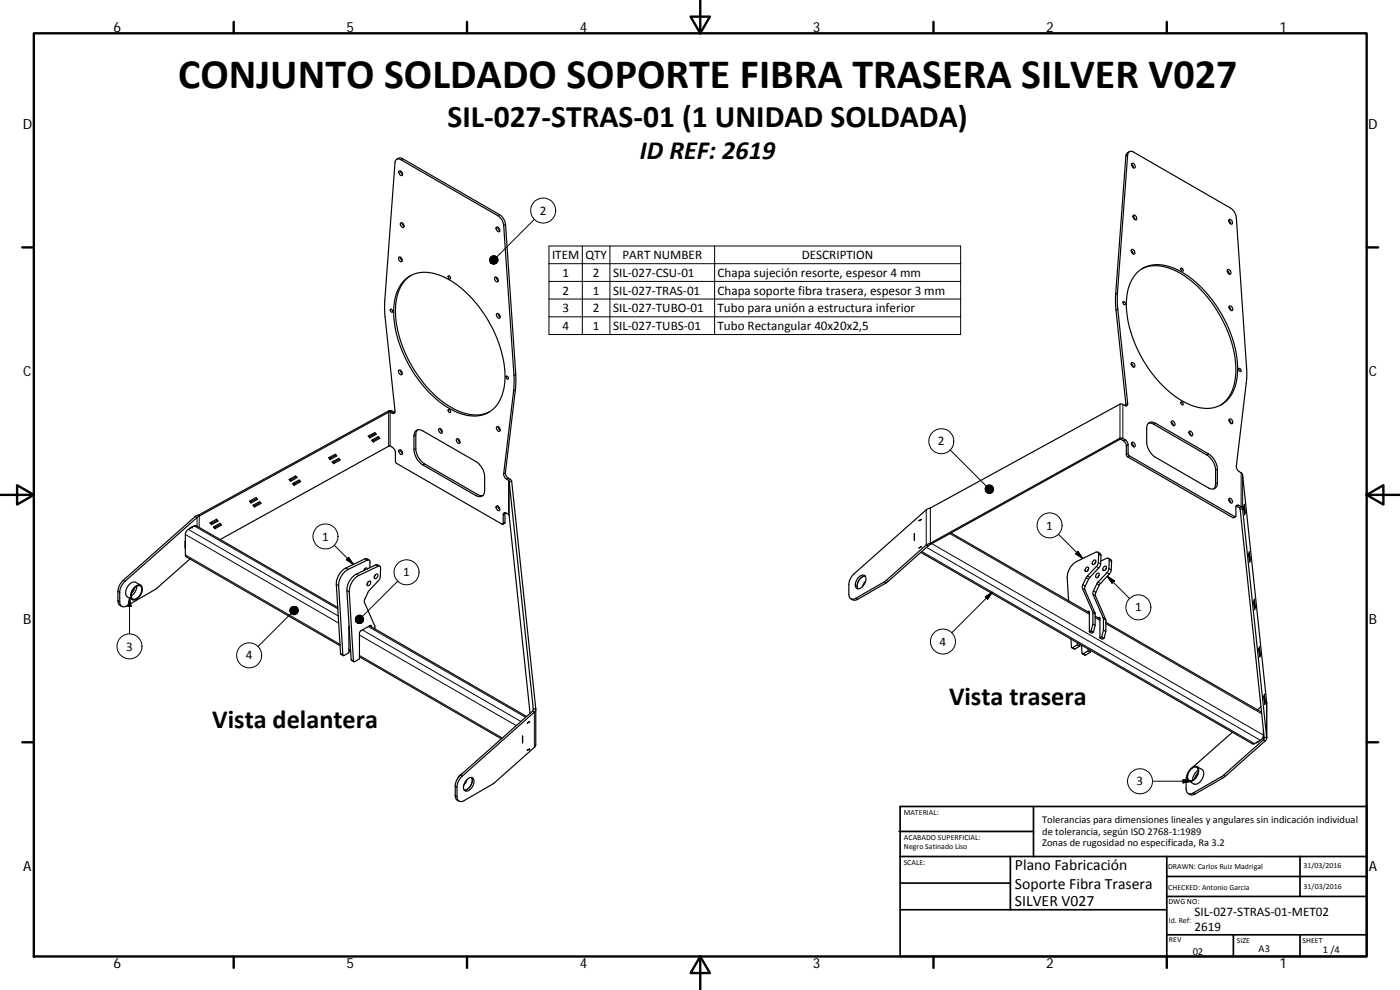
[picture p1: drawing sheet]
<svg xmlns="http://www.w3.org/2000/svg" width="420mm" height="297mm" viewBox="0 0 420 297" stroke-linecap="round" stroke-linejoin="round" font-family="sans-serif">
<g fill="none" stroke="#000" stroke-width=".36">
<path d="M119.1 47.8l.8-.4 .7 .1 29.3 16.9a4.1 4.1 0 0 1 1.8 2.9l3.1 46.9-.1 2.8-3 24.8a2.27 2.27 0 0 0 1.6 2.2l.3 .5h-.8l-.1-.3a2.22 2.22 0 0 1-1.5-1.6l2.9-25.3 .2-3.7-3.1-46a3.8 3.8 0 0 0-1.8-2.9l-29.1-16.8a1.06 1.06 0 0 0-1.2-.1 1.06 1.06 0 0 0-.6 1l-3.1 43.3 3.1 31.2a.56 .56 0 0 1-.2 .7 .56 .56 0 0 1-.6 0l-.6-.4-.5 .1M119.8 51.4a.84 .84 0 0 1 .8 .3 .84 .84 0 0 1 0 1 1.06 1.06 0 0 1-.8-1.3zM120.2 51.3l.2 .7 .4 .3M338.9 45.5l-.8 .6-.2 .7-3.1 42.4 .1 3.8 3 28.8M339.6 49.3l.4 .4 .2 .7M339.7 49.1a.77 .77 0 0 1 .9 .4 .77 .77 0 0 1-.3 .9h-.1a1.1 1.1 0 0 1-.5-1.3zM119.8 77.1a.81 .81 0 0 1 .8 .5 .81 .81 0 0 1-.2 .9 .96 .96 0 0 1-.6-1.4zM120.1 77.2l.3 .8 .3 .2M120.3 66.8a.8 .8 0 0 1 .8 .5 .8 .8 0 0 1-.2 1 .98 .98 0 0 1-.6-1.5zM120.7 66.9l.1 .5 .5 .5M149 68.2a.75 .75 0 0 1 .8 .4 .75 .75 0 0 1-.2 .9 1.09 1.09 0 0 1-.6-1.3zM149.4 68.1l.6 1.1"/>
<path d="M339.5 75.2l.5 .5 .1 .5M339.7 74.8a.91 .91 0 0 1 .7 1.4 .93 .93 0 0 1-.7-1.4zM340 64.9l.5 .5 .1 .5M340.1 64.6a.76 .76 0 0 1 .9 .4 .76 .76 0 0 1-.2 1 1.07 1.07 0 0 1-.7-1.4zM368.8 66.2l.6 1M368.9 65.8a.87 .87 0 0 1 .8 .5 .87 .87 0 0 1-.1 .9 .95 .95 0 0 1-.7-1.4zM117.2 92.8a.52 .52 0 0 1 .5 .3 .52 .52 0 0 1-.1 .6 .65 .65 0 0 1-.4-.9zM121.7 83.8a10.1 10.1 0 0 1 11.5-.7 35.1 35.1 0 0 1 16.3 19.2 24.3 24.3 0 0 1 1 16.7 8.8 8.8 0 0 1-11.4 5.4 29.5 29.5 0 0 1-15.8-13.8 31 31 0 0 1-4.8-20.7 11 11 0 0 1 3.2-6.1zM123.3 82.7a11.9 11.9 0 0 0-4.6 10.6 37 37 0 0 0 16.7 28.9 12.1 12.1 0 0 0 11.5 1.4M134.6 82.8a.45 .45 0 0 1 .6 .2 .45 .45 0 0 1-.3 .6l-.4-.5zM148.5 83.2a.77 .77 0 0 1 .9 .4 .77 .77 0 0 1-.2 1 1.1 1.1 0 0 1-.7-1.4zM149 83.2l.6 1"/>
<path d="M149.1 94.1a.83 .83 0 0 1 .9 .4 .83 .83 0 0 1-.1 1 1.04 1.04 0 0 1-.8-1.4zM149.5 94.1l.1 .5 .5 .5M337 90.6a.49 .49 0 0 1 .6 .2 .49 .49 0 0 1-.1 .6l-.3-.2zM341.5 81.5a10.1 10.1 0 0 1 11.5-.7 34.9 34.9 0 0 1 16.3 19.3 23.2 23.2 0 0 1 .8 17.4 8.8 8.8 0 0 1-11.2 4.6 29.7 29.7 0 0 1-15.7-13.8 31.1 31.1 0 0 1-4.8-20.6 11.2 11.2 0 0 1 3.1-6.2zM342.7 80.7a11.9 11.9 0 0 1 11.5 1.3 36.6 36.6 0 0 1 16.7 29.9 11.7 11.7 0 0 1-4.6 9.7M354.4 80.5a.52 .52 0 0 1 .6 .3 .52 .52 0 0 1-.1 .6 .65 .65 0 0 1-.5-.9zM368.3 81.2l.5 .5 .1 .5M368.4 81a.77 .77 0 0 1 .9 .4 .77 .77 0 0 1-.2 .9 1.13 1.13 0 0 1-.7-1.3zM368.9 92.1l.6 1.1M368.9 91.9a.77 .77 0 0 1 .9 .3 .77 .77 0 0 1-.2 1 1.08 1.08 0 0 1-.7-1.3zM119.7 111.1a.76 .76 0 0 1 .9 .4 .76 .76 0 0 1-.2 1 1.07 1.07 0 0 1-.7-1.4zM120.1 111.1l.3 .8 .3 .2"/>
<path d="M151.9 112.8a.55 .55 0 0 1 .6 .3 .55 .55 0 0 1-.1 .7 .67 .67 0 0 1-.5-1zM339.5 109.1l.4 .4 .2 .6M339.6 108.8a.75 .75 0 0 1 .9 .4 .75 .75 0 0 1-.3 1 1.09 1.09 0 0 1-.6-1.4zM371.8 110.6a.47 .47 0 0 1 .6 .2 .47 .47 0 0 1-.3 .6l-.3-.5zM98.6 137.4l2-1.1 .5 .5-2 1.1zM98.9 137.2l.3 .3M99.2 137.5l-.1 .4M99.7 138.6l2-1.1 .4 .5-2 1.1zM100 138.4l.2 .3M100.2 138.7l-.1 .4M100.8 136.5l-1.6 1M101.9 137.8l-1.7 .9"/>
<path d="M110.5 130.9l2-1.1 .4 .5-1.9 1.1zM110.8 130.7l.3 .3M111.1 131l-.1 .4M111.5 132.1l2-1.1 .5 .5-2 1.1zM111.9 131.9l.2 .3M112.1 132.2l-.1 .4M112.7 130l-1.6 1M113.8 131.3l-1.7 .9M116.6 123.7l-56.8 31.1M116.7 123.2l-.1 .5M116.7 123.2h.7l1.1 .6M116.7 123.2l-56.9 31.2"/>
<path d="M119.8 135a.77 .77 0 0 1 .9 .4 .77 .77 0 0 1-.3 1 1.12 1.12 0 0 1-.6-1.4zM120.2 135l.2 .7 .4 .3M124.7 129.3a1.66 1.66 0 0 1 2.2 0l16.2 9.4a5.8 5.8 0 0 1 2.3 4.4v4a1.62 1.62 0 0 1-.7 1.7 1.62 1.62 0 0 1-1.9-.1l-15.9-9.2a5.8 5.8 0 0 1-2.7-4.6v-4.1zM125.3 129l-.5 .9v4.7a5.9 5.9 0 0 0 2.6 4.6l16 9.2 1.5 .3M131.7 128.7a.77 .77 0 0 1 .9 .4 .77 .77 0 0 1-.2 .9 1.1 1.1 0 0 1-.7-1.3zM132.2 128.6l.2 .7 .4 .4M134.6 122.9a.55 .55 0 0 1 .5 .3 .55 .55 0 0 1-.1 .6 .68 .68 0 0 1-.4-.9zM137 131.7a.78 .78 0 0 1 .9 .4 .78 .78 0 0 1-.2 1 1.09 1.09 0 0 1-.7-1.4zM137.5 131.7l.1 .5 .5 .5M149.1 128.1a.77 .77 0 0 1 .9 .4 .77 .77 0 0 1-.3 .9h-.1a1.13 1.13 0 0 1-.5-1.3zM149.5 128l.1 .5 .5 .6M336 131.9l-56.9 31.5"/>
<path d="M336 131.9l.5-.1 .7 .4 .7 .9 .1 3.3 .4 .7 31.6 18.2 .8-.3M336.1 131.5l-56.9 31.5M336.1 131.5l.9 .1 1.3 1 .2 .7v2.8l.4 .7 31.8 18.3 .2-.3v-2.6a.54 .54 0 0 1 .3-.6 .54 .54 0 0 1 .6 0l.9 .6 .2 .5M336.1 131.5l-.1 .4M339.6 133l.5 .5 .1 .5M339.7 132.8a.77 .77 0 0 1 .9 .4 .77 .77 0 0 1-.3 .9l-.1-.1a1.07 1.07 0 0 1-.5-1.2zM344.6 127.1a1.68 1.68 0 0 1 2.2-.1l15.9 9.2a5.9 5.9 0 0 1 2.6 4.6v4a1.64 1.64 0 0 1-.7 1.8 1.64 1.64 0 0 1-1.9-.2l-15.9-9.2a5.8 5.8 0 0 1-2.7-4.6v-4.4zM344.6 127h.8l.9 .3 15.9 9.2a5.8 5.8 0 0 1 2.6 4.6v4.4l-.5 1.2M351.5 126.6l.4 .4 .2 .7M351.7 126.3a.81 .81 0 0 1 .8 .5 .81 .81 0 0 1-.2 .9 1.01 1.01 0 0 1-.6-1.4zM354.4 120.6a.47 .47 0 0 1 .6 .3 .47 .47 0 0 1-.2 .6l-.4-.5zM356.8 129.7l.6 1"/>
<path d="M357 129.3a.89 .89 0 0 1 .8 .5 .89 .89 0 0 1-.1 1 .96 .96 0 0 1-.7-1.5zM368.9 126l.4 .6 .2 .5M368.9 125.8a.77 .77 0 0 1 .9 .4 .77 .77 0 0 1-.2 .9 1.1 1.1 0 0 1-.7-1.3zM57 158.5l.7-.4zM58.6 155l.5 .3M58.6 155l-21.6 19.1a4.7 4.7 0 0 0-1.6 3.3l.1 3.5 .3 .6 .8 .4M59.1 155.3l-21.9 19.4a4.5 4.5 0 0 0-1.3 3v2.9a1.31 1.31 0 0 0 .6 1.3 1.31 1.31 0 0 0 1.5-.1l8.9-5.1 10.1-9M59.8 154.8l-.7 .5M59.8 154.4l-1.2 .6M59.8 154.4v.4M63 156.9l2-1.1 .4 .5-1.9 1.1zM63.3 156.7l.2 .3"/>
<path d="M63.5 157v.4M64 158.1l2-1.1 .5 .5-2 1.1zM64.4 157.9l.2 .3M64.6 158.2l-.1 .4M65.2 156.1l-1.7 .9M66.3 157.3l-1.7 .9M74.9 150.4l1.9-1.1 .5 .5-2 1.1zM75.2 150.2l.2 .3M75.4 150.5l-.1 .4M75.9 151.6l2-1.1 .4 .5-1.9 1.1zM76.2 151.4l.3 .3M76.5 151.7l-.1 .4"/>
<path d="M77.1 149.6l-1.7 .9M78.1 150.8l-1.6 .9M86.8 143.9l1.9-1.1 .5 .5-2 1.1zM87.1 143.7l.2 .3M87.3 144l-.1 .4M87.8 145.1l2-1.1 .4 .5-1.9 1.1zM88.1 144.9l.3 .3M88.4 145.2l-.1 .4M89 143l-1.7 1M90 144.3l-1.6 .9M149 151.9a.75 .75 0 0 1 .8 .4 .75 .75 0 0 1-.2 .9h-.1a1.09 1.09 0 0 1-.5-1.3zM149.4 151.8l.2 .7 .4 .4"/>
<path d="M151.6 153.8l-.1 3.1-.6 .4M152.8 144.5l7.3 68.2M153.6 144.5l7.2 68.2M275.8 156.2h.1M275.8 156.2l.8-.4zM285.4 159.9l41.5 24M368.8 149.9l.6 1M368.9 149.5a.87 .87 0 0 1 .8 .5 .87 .87 0 0 1-.1 .9 .95 .95 0 0 1-.7-1.4zM371 151.8l1 .5 .2 .5M372.2 152.8l7.2 68.5M372.9 152.7l7.2 68.6M372.9 152.7l-.7 .1"/>
<path d="M373.3 151.8l.2 2.7zM373.5 151.3l.2 2.6zM373.5 154.2h.1M373.6 153.7h.1M40.3 176.2a1.31 1.31 0 0 1 1.2-.7 1.31 1.31 0 0 1 1.2 .7 3.4 3.4 0 0 1-2.8 3.8 2.08 2.08 0 0 1-.1-3.2zM40.4 176.3l-1 1.7M40.7 176.1a1.09 1.09 0 0 1 1.4-.3 1.09 1.09 0 0 1 .4 1.4 2.75 2.75 0 0 1-2.6 2.5 2.49 2.49 0 0 1 .8-3.6zM41.1 175.9l-.1 .6a3.5 3.5 0 0 1-1.6 2.3M42.2 175.6l-1.5-.9a2.86 2.86 0 0 0-3 3l.3 1.2 1.7 1M55.6 164.4h.1M55.6 162.4v2.1zM66.1 161.9l50.8-28.1 1.1 .6 .6 .9 .1 3.1 .3 .6 31.8 18.4 .2-.2v-2.7a.54 .54 0 0 1 .3-.6 .54 .54 0 0 1 .6 0l.7 .4 .2 .4 6.3 59.4"/>
<path d="M109.5 170.6l-.3 .6M110.2 170.7a.45 .45 0 0 0-.5-.3 .45 .45 0 0 0-.4 .4l-.2 .4M110.5 174.6l-.3 .5M110.6 174.5a.44 .44 0 0 1 .7 0 .44 .44 0 0 1-.2 .7 .49 .49 0 0 1-.4 .5 .49 .49 0 0 1-.5-.4zM110.8 168.1l-1.1-.5-5.9 2.8a5.7 5.7 0 0 0-2.9 4.9l1.3 20.8 .8 .6M111 170.3l.1-1.8-.5-.5-6.1 2.8a5.6 5.6 0 0 0-2.9 4.9l1.4 21 1.7-.8 .1-8.1M112.6 172.5a.48 .48 0 0 1 .8-.2 .48 .48 0 0 1-.1 .8 .5 .5 0 0 1-.4 .5 .5 .5 0 0 1-.6-.4zM112.7 172.5l-.3 .5M114 169.9l-1.1-.5-5.9 2.9a5.7 5.7 0 0 0-2.9 4.9l1.3 20.8 .8 .5M257.5 176.7a2.87 2.87 0 0 1 2.2-3.8 2.93 2.93 0 0 0-2.3 3.8M257.6 173.3a1.25 1.25 0 0 1 1.8-.7 1.25 1.25 0 0 1 .4 1.9 2.41 2.41 0 0 1-2.6 2.1 2.4 2.4 0 0 1 .4-3.3zM259.8 174.3l-1 1.7"/>
<path d="M274.4 160.1h.1M274.4 160.1v2.1zM275.8 164.4h.1M275.8 164.4l.8-.4zM276.4 165.7l99.5 57.5 .6-.1 2.3-1.4 .3-.9 .1-1.7M278 163.5l1.2-.5-.1 .4-.6 .5M278 163.5l.5 .4M278 163.5l-12.3 10.9-8.8 5.1a1.29 1.29 0 0 1-1.5 .1 1.29 1.29 0 0 1-.6-1.3v-2.9a4.7 4.7 0 0 1 1.5-3.3l21.8-19.2 58-31.6h.7l.8 .4a.55 .55 0 0 0 .6 0 .55 .55 0 0 0 .2-.7l-3.1-30.3 .1-2.8 3-41.4a1.06 1.06 0 0 1 .6-1 1.06 1.06 0 0 1 1.2 .1l29.1 16.8a3.8 3.8 0 0 1 1.7 2.9l3.2 47-3.2 27.5a2.27 2.27 0 0 0 1.7 2.2l.2 .5 7.3 68.4v10.5M278.5 163.9l-12.3 10.8-9.1 5.3-.8 .1-.9-.5M326.1 170.3a.45 .45 0 0 1 .6 0 .45 .45 0 0 1-.1 .7 .52 .52 0 0 1-.8 .5 .52 .52 0 0 1 0-.9zM326.7 170.8l-.3 .5M328.2 168.1a.41 .41 0 0 1 .6 0 .41 .41 0 0 1 0 .6 .56 .56 0 0 1-.3 .7 .56 .56 0 0 1-.7-.4z"/>
<path d="M328.9 168.6l-.4 .6M329.2 172.1a.45 .45 0 0 1 .7 0 .45 .45 0 0 1-.1 .7 .51 .51 0 0 1-.4 .5 .51 .51 0 0 1-.6-.3zM329.5 165.7l.8 .5 .1 .3-.3 3.3-3.2 3.6-1.4 3.2 3.1 7.3a13.8 13.8 0 0 1-.4 5.8l-.6 .3-.7-.4 .6-.3a8.6 8.6 0 0 0 .4-5.8l-3-6.9-.1-.7 1.3-2.8 3.2-3.5 .3-.8v-2.9l-.3-.3-.4 .1-5.7 2.7a5.8 5.8 0 0 0-2.9 5l.4 6.9M329.9 172.6l-.4 .5M331.4 170a.45 .45 0 0 1 .7 0 .45 .45 0 0 1-.2 .7 .51 .51 0 0 1-.4 .5 .51 .51 0 0 1-.5-.3zM332 170.5l-.3 .5M332.6 167.5l1 .8-.2 3.1-.5 .8-2.8 3-1.4 3.2 3.1 7.4a8.5 8.5 0 0 1-.5 5.7l-.5 .3-.7-.4 .5-.3a8.6 8.6 0 0 0 .5-5.7l-3.1-7.2 .2-.9 1.1-2.3 3.1-3.4 .4-.8 .1-2.9-.2-.3-.4-.2-1.9 .9M374.8 166.1l.2 2.6zM375 165.6l.1 2.6zM375 168.5h.1M375.1 167.9h.1M376.5 179.8l.1 2.6z"/>
<path d="M101.4 182.3l-42.5-24.5h-.6l-1.8 1-.7 .9-.2 7 .3 .4 46.1 26.6M104.7 195.2l.6 .3M107.9 197.1l42.6 24.6M110.9 187.8l47.1 27.2M111.4 188.1v-.4h-.3l-3.1 2-.1 8-1.7 .8-1.4-20.9a5.8 5.8 0 0 1 2.9-4.9l5.9-2.9 .6 .3-.1 2.9-.2 .8-3.3 3.6-1.3 3 3.2 7.5v.8M321.4 191.7l.2 2.6 1.7-.8 .8 .4M323.3 192.8v.7M324.1 193.9l-1.6 .9-.8-.5M324.1 193.3v.6M324.6 193.6l.2 2.5 1.7-.8 .7 .4M326.4 183.6l.4-.2 .1 .3v5.9M326.5 194.7v.6"/>
<path d="M327.2 195.7l-1.5 .9-.9-.4M327.2 195.1v.6M327.5 189.3l.7 .4M328 187.2l.7 .4M328.7 184.9l1.4 .8M329.6 185.4l.3-.2 .2 .3v5.9M330.6 191.1l.7 .4M331.2 189.1l.7 .4M331.9 186.7l46.7 27M376.3 180.3l.2 2.6zM376.5 182.7h.1M376.6 182.2h.1"/>
<path d="M377.9 194.6l.1 2.6zM378 194.1l.2 2.5zM378 196.9h.1M378.2 196.4h.1M158.3 216.9l.7-.4zM159 216.5v.1M159.8 213.4l-21.9 19.4a4.5 4.5 0 0 0-1.3 3.1l.1 3.4 .3 .6 .8 .5M159.8 213.4l.6 .3M160.1 212.7l-.3 .7M160.8 212.9v10.5l-.2 .7-12.5 11-8.8 5.1a1.3 1.3 0 0 1-1.5 .2 1.3 1.3 0 0 1-.7-1.4v-2.8a4.6 4.6 0 0 1 1.6-3.3l21.7-19.2M160.8 212.7l-.1 .5-.3 .5M160.8 212.7h-.7"/>
<path d="M369.9 219.7l-11.8 10.4M378.4 212.1l-1 .9M379.4 208.8l.1 2.6zM379.5 208.3l.2 2.6zM379.5 211.2h.1M379.7 210.6v.1M138.8 232.1l-1 .8-.6 .9M140 234.1a1.22 1.22 0 0 1 1.1-.8 1.22 1.22 0 0 1 1.1 .7 2.99 2.99 0 0 1-2.4 3.4 1.94 1.94 0 0 1 0-3.1zM140.2 233.9l-1 1.7M141.5 233.3a2.91 2.91 0 0 1-2.2 3.8M156.8 220.9v2zM156.8 222.9h.1"/>
<path d="M158.3 225.1l.7-.4zM357.3 230.7a1.32 1.32 0 0 1 1.9-.7 1.32 1.32 0 0 1 .5 1.9 2.74 2.74 0 0 1-2.9 2.5 2.62 2.62 0 0 1 .5-3.7zM357.5 230.7a1.18 1.18 0 0 1 1.7-.4 1.18 1.18 0 0 1 .3 1.7 2.34 2.34 0 0 1-2.7 2.1 2.66 2.66 0 0 1 .7-3.4zM359.3 230l1.5 .9a2.86 2.86 0 0 1-1.1 4.1l-1.2 .3-1.7-1M359.5 231.9l-1 1.7M359.6 231.2a3.4 3.4 0 0 0-1.7 2.9M377.1 222.8l.7-.4zM379.2 222l-12.3 10.8-8.8 5.1a1.29 1.29 0 0 1-1.5 .2 1.29 1.29 0 0 1-.6-1.4v-3.1l.6-1.8M379.2 222l.5 .3M379.4 221.3l-.2 .7M379.7 222.3l-12.5 11-8.9 5.1-1 .1-.7-.4M380.1 221.3v.4l-.4 .6"/>
<path d="M380.1 221.3h-.7"/>
</g>
<g fill="none" stroke="#000" stroke-width=".3">
<path d="M120.8 47.6l-.5 .3M338.4 46.5l-.5 .3M149.9 64.4l-.5 .3M151.7 67.3l-.5 .3M160.4 65.8l-11.3 11.3M164.8 73.8h123.5v26.6h-123.5zM164.8 79.1h123.5M174.8 73.8v26.6M183 73.8v26.6M214.5 73.8v26.6M164.8 84.4h123.5M164.8 89.7h123.5"/>
<path d="M164.8 95.1h123.5M335.4 87.9l-.6 .4M335.5 92.7l-.6 .3M154.7 117l-.6 .3M154.8 112.3l-.5 .3M116.6 123.7v10.2M117.6 123.3l-.5 .3v10.2M118.2 123.6l-.5 .4M124.8 134.6l-.6 .3M124.8 130.5l-.6 .3M127.4 139.2l-.5 .3M285.2 135l10.8 10.9"/>
<path d="M336.1 121.3v10.2M337 121.3v10.3l-.5 .2M337.7 132l-.5 .2M338.4 121l-.5 .3M338.5 133.5l-.5 .3M338.5 136.1l-.5 .3M338.9 136.8l-.5 .3M346.8 127l-.5 .3M362.7 136.2l-.5 .3M56.5 158.8l45 26M58.3 157.8l43.1 24.9M59.1 155.3v2.6"/>
<path d="M59.8 154.8v3.5M143.4 148.4l-.6 .3M151.5 154.1l-.5 .4M151.5 156.8l-.5 .3M151.7 141.8l-.5 .3M152.6 143.5l-.6 .3M152.8 144.5v10.2M153.2 143.8l-.6 .3v10.2M278 153v10.5M279.2 152.4v10.6M365.3 140.8l-.5 .3M365.3 144.8l-.5 .4"/>
<path d="M370.6 155l-.6 .3M371.8 151.6l-.5 .3M372.5 141.9v10.1l-.5 .3M372.9 142.5v10.2M35.4 177.4l.5 .3M37 174.1l.5 .3M38.9 179.5l.5 2.4h-1zM38.9 179.5v10.7M55.6 166.5l46.4 26.8M55.6 160.4l46 26.5M100.3 163.6l5.8 5.7M100.9 175.3l.7 .4"/>
<path d="M103.8 170.4l.7 .4M104.1 177.2l.7 .4M104.6 167.2l1.5 2.1-2.2-1.4zM107 172.3l.7 .4M109.6 167.7l.6 .4M112.7 169.5l.7 .4M119.4 174.4l-10.6 10.6M256.9 179.5l.5 .3M265.4 174.6l.5 .3M265.9 174.2l.6 .3M276.7 165.5l99.8 57.6M278.1 164.2l100.2 57.9"/>
<path d="M279.6 163.1l99.6 57.5M285.1 160.1l41.8 24.2M295.7 179.1l2.1-1.4-1.4 2.1zM297.8 177.7l-12.2 12.2M317.7 160.3l7.2 7.3M323.5 165.4l1.4 2.2-2.1-1.4zM324.9 176.6l.7 .4M325 175.5l.7 .4M326 173.4l.7 .4M326.4 172.8l.7 .4M328 178.4l.7 .4M328.2 177.3l.7 .4"/>
<path d="M329 170l.8 .4M329.2 175.2l.7 .4M329.5 174.6l.8 .5M329.6 168.8l.7 .4M329.7 166.3l.7 .4M332.2 171.8l.7 .4M332.3 172.9l6.7 6.7M332.3 172.9l2.1 1.4-.7 .7zM332.8 170.6l.7 .4M332.9 168.1l.7 .4M35.4 180.3l.5 .3M87.3 184.1l-9.9 9.9"/>
<path d="M102.2 196.1l.7 .4M104.7 194.8l.5 .3M104.7 188.7l.1 .1M105.4 197.9l.7 .4M107.9 190.5l47 27.2M107.9 196.7l42.9 24.7M108.8 189l47.5 27.5M110.5 188l47.2 27.2M111.1 187.7l.3 .2M321.9 194.3l.7 .4M325.1 196.1l.7 .4M326.6 183.5l.3 .2"/>
<path d="M327.9 183.5l.7 .4M328 183.9l.7 .4M328.7 185.3l1.4 .8M329.7 185.3l.4 .2M331.1 185.4l.7 .4M331.2 185.7l.7 .4M331.9 187.1l46.8 27.1M160.1 212.7v.2M160.4 213.7v10.5M379.2 219.3v2.7M380.1 210.7v10.6M136.6 238.7l.5 .3"/>
<path d="M136.6 235.9l.5 .3M138.2 232.6l.5 .3M345.9 234.4a3.7 3.7 0 0 1-5.4 3.5 3.7 3.7 0 0 1-.6-6.4 3.7 3.7 0 0 1 6 2.5v.4h11.7M355 233.9l2.6 .5-2.6 .5zM358.1 237.9l.5 .4M366.6 233l.6 .3M367.2 232.6l.5 .3"/>
<circle cx="163" cy="63.2" r="3.7"/>
<circle cx="282.5" cy="132.4" r="3.8"/>
<circle cx="315" cy="157.6" r="3.7"/>
<circle cx="97.7" cy="160.9" r="3.8"/>
<circle cx="122" cy="171.7" r="3.8"/>
<circle cx="38.9" cy="193.9" r="3.7"/>
<circle cx="74.8" cy="196.6" r="3.7"/>
<circle cx="283" cy="192.5" r="3.7"/>
<circle cx="341.6" cy="182.2" r="3.7"/>
</g>
<g fill="#000">
<circle cx="57.7" cy="158.1" r=".18"/>
<circle cx="159" cy="224.7" r=".18"/>
</g>
<g fill="none" stroke="#000" stroke-width=".71">
<path d="M10.1 10h400.1v277h-400.1zM70.1 6.6v3.4M140.2 6.6v3.4M207.3 5h5.8l-2.9 5zM210.2 0v10M280.2 6.6v3.4M350.2 6.6v3.4M6.7 74.2h3.4M410.2 74.2h3.4M.2 148.5h9.9M5.1 145.6l5 2.9-5 2.9zM410.2 148.5l5-2.9v5.8z"/>
<path d="M410.2 148.5h9.9M6.7 222.7h3.4M410.2 222.7h3.4M70.1 287v3.4M140.2 287v3.4M210.2 287l2.9 5h-5.8zM210.2 287v10M280.2 287v3.4M350.2 287v3.4"/>
</g>
<g fill="none" stroke="#000" stroke-width=".51">
<path d="M269.8 249.5h40.4M270.1 257h140.1M270.1 242h140.1v45h-140.1zM303.2 257v16M310.2 242v15M350.2 257v30M390.2 257v12M270.1 273h80.1M270.1 265h33.1M350.2 269h60M350.2 263h60M350.2 280.5h60"/>
<path d="M370.2 280.5v6.5M390.2 280.5v6.5"/>
</g>
<g fill="#000" stroke="#000" stroke-width=".3">
<path d="M147.3 78.9l.5 .2zM147.3 78.9l.7 .3zM147.3 78.9l1 .3zM147.3 78.9l1.3 .3zM147.3 78.9l1.5 .2zM147.3 78.9h1.7l-.2 .2zM147.3 78.9l1.9-.2-.2 .2zM147.3 78.9l2.1-.4-.2 .2zM147.3 78.9l2.1-.7v.3zM147.3 78.9l2.2-.9-.1 .2zM147.3 78.9l2.1-1.2 .1 .3zM147.3 78.9l2-1.5 .1 .3z"/>
<path d="M147.3 78.9l1.9-1.7 .1 .2zM149 77l.2 .2-1.9 1.7zM148.7 76.9l.3 .1-1.7 1.9zM148.5 76.8l.2 .1-1.4 2zM148.2 76.7l.3 .1-1.2 2.1zM148 76.8l.2-.1-.9 2.2zM147.7 76.8h.3l-.7 2.1zM147.5 77l.2-.2-.4 2.1zM147.3 77.1l.2-.1-.2 1.9zM147.3 77.1v1.8l-.2-1.5zM147.1 77.4l.2 1.5-.3-1.3zM147 77.6l.3 1.3z"/>
<path d="M146.9 77.9l.4 1zM147 78.1l.3 .8zM147 78.4l.3 .5zM147.2 78.7l.1 .2zM298.1 147.2l-.3 .4zM298.1 146.9l-.3 .7zM298.1 146.7l-.3 .9zM298.1 146.4l-.3 1.2zM298 146.2l-.2 1.4zM297.8 145.9l.2 .3-.2 1.4zM297.6 145.7l.2 .2v1.7zM297.4 145.6l.2 .1 .2 1.9z"/>
<path d="M297.1 145.5l.3 .1 .4 2zM296.9 145.5h.2l.7 2.1zM296.6 145.5h.3l.9 2.1zM296.3 145.6l.3-.1 1.2 2.1zM296.1 145.8l.2-.2 1.5 2zM295.9 146l.2-.2 1.7 1.8zM295.9 146l1.9 1.6-2-1.4zM295.8 146.2l2 1.4-2.1-1.1zM295.7 146.5l2.1 1.1-2.2-.9zM295.6 146.7l2.2 .9-2.1-.6zM295.7 147l2.1 .6-2-.4zM295.8 147.2l2 .4-1.9-.1z"/>
<path d="M295.9 147.5l1.9 .1-1.7 .1zM296.1 147.7l1.7-.1-1.5 .2zM296.3 147.8l1.5-.2zM296.5 148l1.3-.4zM296.8 148l1-.4zM297.1 148l.7-.4zM297.3 147.9l.5-.3zM297.5 147.8l.3-.2zM104.6 167.2l1.5 2.1-2.2-1.4zM295.7 179.1l2.1-1.4-1.4 2.1zM323.5 165.4l1.4 2.2-2.1-1.4zM332.3 172.9l2.1 1.4-.7 .7z"/>
<path d="M38.9 179.5l.5 2.4h-1zM88.7 182l.4 .3zM88.4 181.9l.7 .4zM88.1 181.9l1 .4zM87.9 182l1.2 .3zM87.6 182.1l.3-.1 1.2 .3zM87.4 182.3l.2-.2 1.5 .2zM87.4 182.3h1.7l-1.9 .2zM87.2 182.5l1.9-.2-2 .4zM87.1 182.7l2-.4-2.1 .6zM87 182.9l2.1-.6-2.1 .9zM87 183.2l2.1-.9-2.1 1.2z"/>
<path d="M87 183.5l2.1-1.2-2 1.4zM87.1 183.7l2-1.4-1.9 1.7zM87.2 184l1.9-1.7-1.7 1.9zM89.1 182.3l-1.4 2-.3-.1zM89.1 182.3l-1.2 2.1-.2-.1zM89.1 182.3l-.9 2.1h-.3zM89.1 182.3l-.7 2.1h-.2zM89.1 182.3l-.4 2-.3 .1zM89.1 182.3l-.2 1.9-.2 .1zM89.1 182.3v1.7l-.2 .2zM89.1 182.3l.2 1.5-.2 .2zM89.1 182.3l.2 1.5z"/>
<path d="M89.1 182.3l.3 1.3zM89.1 182.3l.4 1zM89.1 182.3l.4 .7zM89.1 182.3l.3 .5zM89.1 182.3l.2 .2zM107 186.7l.5 .3zM107 186.7l.7 .4zM107 186.7l1 .4zM107 186.7l1.3 .3zM107 186.7l1.5 .2zM107 186.7l1.7 .1-.2 .1zM107 186.7l1.9-.1-.2 .2z"/>
<path d="M107 186.7l2-.4-.1 .3zM107 186.7l2.1-.6-.1 .2zM107 186.7l2.1-.9v.3zM107 186.7l2.1-1.2v.3zM107 186.7l2-1.4 .1 .2zM107 186.7l1.9-1.6 .1 .2zM108.7 184.8l.2 .3-1.9 1.6zM108.4 184.7l.3 .1-1.7 1.9zM108.2 184.6l.2 .1-1.4 2zM107.9 184.6h.3l-1.2 2.1zM107.7 184.6h.2l-.9 2.1zM107.4 184.7l.3-.1-.7 2.1z"/>
<path d="M107.2 184.8l.2-.1-.4 2zM107 185l.2-.2-.2 1.9zM107 185v1.7l-.2-1.5zM106.8 185.2l.2 1.5zM106.7 185.5l.3 1.2zM106.6 185.7l.4 1zM106.7 186l.3 .7zM106.7 186.2l.3 .5zM106.8 186.5l.2 .2zM355 233.9l2.6 .5-2.6 .5z"/>
</g>
<text font-size="12.6" x="53.5" y="26.3">CONJUNTO SOLDADO SOPORTE FIBRA TRASERA SILVER V027</text>
<text font-size="9.4" x="134.3" y="38.1">SIL‐027‐STRAS‐01 (1 UNIDAD SOLDADA)</text>
<g font-size="7.9">
<text x="192.1" y="47.6">ID REF: 2619</text>
<text x="284.8" y="211.6">Vista trasera</text>
<text x="63.7" y="218.5">Vista delantera</text>
</g>
<g font-size="4.7">
<text x="304.6" y="261.2">Plano Fabricación</text>
<text x="304.6" y="266.6">Soporte Fibra Trasera</text>
<text x="304.6" y="272">SILVER V027</text>
</g>
<g font-size="4.2">
<text x="34" y="9.6">6</text>
<text x="104" y="9.6">5</text>
<text x="174" y="9.6">4</text>
<text x="244" y="9.6">3</text>
<text x="314" y="9.6">2</text>
<text x="384" y="9.6">1</text>
<text x="6.8" y="38.7">D</text>
<text x="410.6" y="38.7">D</text>
<text x="7" y="112.9">C</text>
<text x="410.8" y="112.9">C</text>
<text x="7" y="187.1">B</text>
<text x="410.8" y="187.1">B</text>
<text x="7" y="261.3">A</text>
<text x="410.8" y="261.3">A</text>
<text x="34" y="290.4">6</text>
<text x="104" y="290.4">5</text>
<text x="174" y="290.4">4</text>
<text x="244" y="290.4">3</text>
<text x="314" y="290.4">2</text>
<text x="384" y="290.4">1</text>
</g>
<g font-size="3.9">
<text x="162" y="64.4">2</text>
<text x="165.7" y="77.7">ITEM</text>
<text x="175.7" y="77.7">QTY</text>
<text x="186.8" y="77.7">PART NUMBER</text>
<text x="240.6" y="77.7">DESCRIPTION</text>
<text x="168.8" y="83">1</text>
<text x="177.9" y="83.1">2</text>
<text x="184" y="83.1">SIL‐027‐CSU‐01</text>
<text x="215.4" y="83.1">Chapa sujeción resorte, espesor 4 mm</text>
<text x="168.8" y="88.4">2</text>
<text x="177.9" y="88.4">1</text>
<text x="184" y="88.4">SIL‐027‐TRAS‐01</text>
<text x="215.4" y="88.4">Chapa soporte fibra trasera, espesor 3 mm</text>
<text x="168.8" y="93.7">3</text>
<text x="177.9" y="93.7">2</text>
<text x="184" y="93.7">SIL‐027‐TUBO‐01</text>
<text x="215.4" y="93.7">Tubo para unión a estructura inferior</text>
<text x="168.8" y="99">4</text>
<text x="177.9" y="99">1</text>
<text x="184" y="99">SIL‐027‐TUBS‐01</text>
<text x="215.4" y="99.1">Tubo Rectangular 40x20x2,5</text>
<text x="281.5" y="133.6">2</text>
<text x="314" y="158.9">1</text>
<text x="96.7" y="162.2">1</text>
<text x="121" y="172.9">1</text>
<text x="340.6" y="183.5">1</text>
<text x="37.9" y="195.2">3</text>
<text x="73.8" y="197.9">4</text>
<text x="282" y="193.7">4</text>
<text x="341.1" y="235.6">3</text>
<text x="358.5" y="274.9">SIL‐027‐STRAS‐01‐MET02</text>
<text x="358.5" y="279.4">2619</text>
</g>
<g font-size="3.1">
<text x="312.8" y="246.8">Tolerancias para dimensiones lineales y angulares sin indicación individual</text>
<text x="312.8" y="250.4">de tolerancia, según ISO 2768‐1:1989</text>
<text x="312.8" y="254">Zonas de rugosidad no especificada, Ra 3.2</text>
<text x="357.9" y="286.4">02</text>
<text x="377.7" y="285.6">A3</text>
<text x="397" y="285.9">1 /4</text>
</g>
<g font-size="2.4">
<text x="271.2" y="244.4">MATERIAL:</text>
<text x="271.3" y="251.9">ACABADO SUPERFICIAL:</text>
<text x="271.3" y="254.6">Negro Satinado Liso</text>
<text x="271.2" y="259.7">SCALE:</text>
<text x="350.6" y="260.8">DRAWN: Carlos Ruiz Madrigal</text>
<text x="391.2" y="260.6">31/03/2016</text>
<text x="350.6" y="267">CHECKED: Antonio Garcia</text>
<text x="391.2" y="266.6">31/03/2016</text>
<text x="350.7" y="271.4">DWG NO:</text>
<text x="350.8" y="276.8">Id. Ref:</text>
<text x="350.8" y="282.8">REV</text>
<text x="371.2" y="282.9">SIZE</text>
<text x="390.9" y="282.9">SHEET</text>
</g>
</svg>
